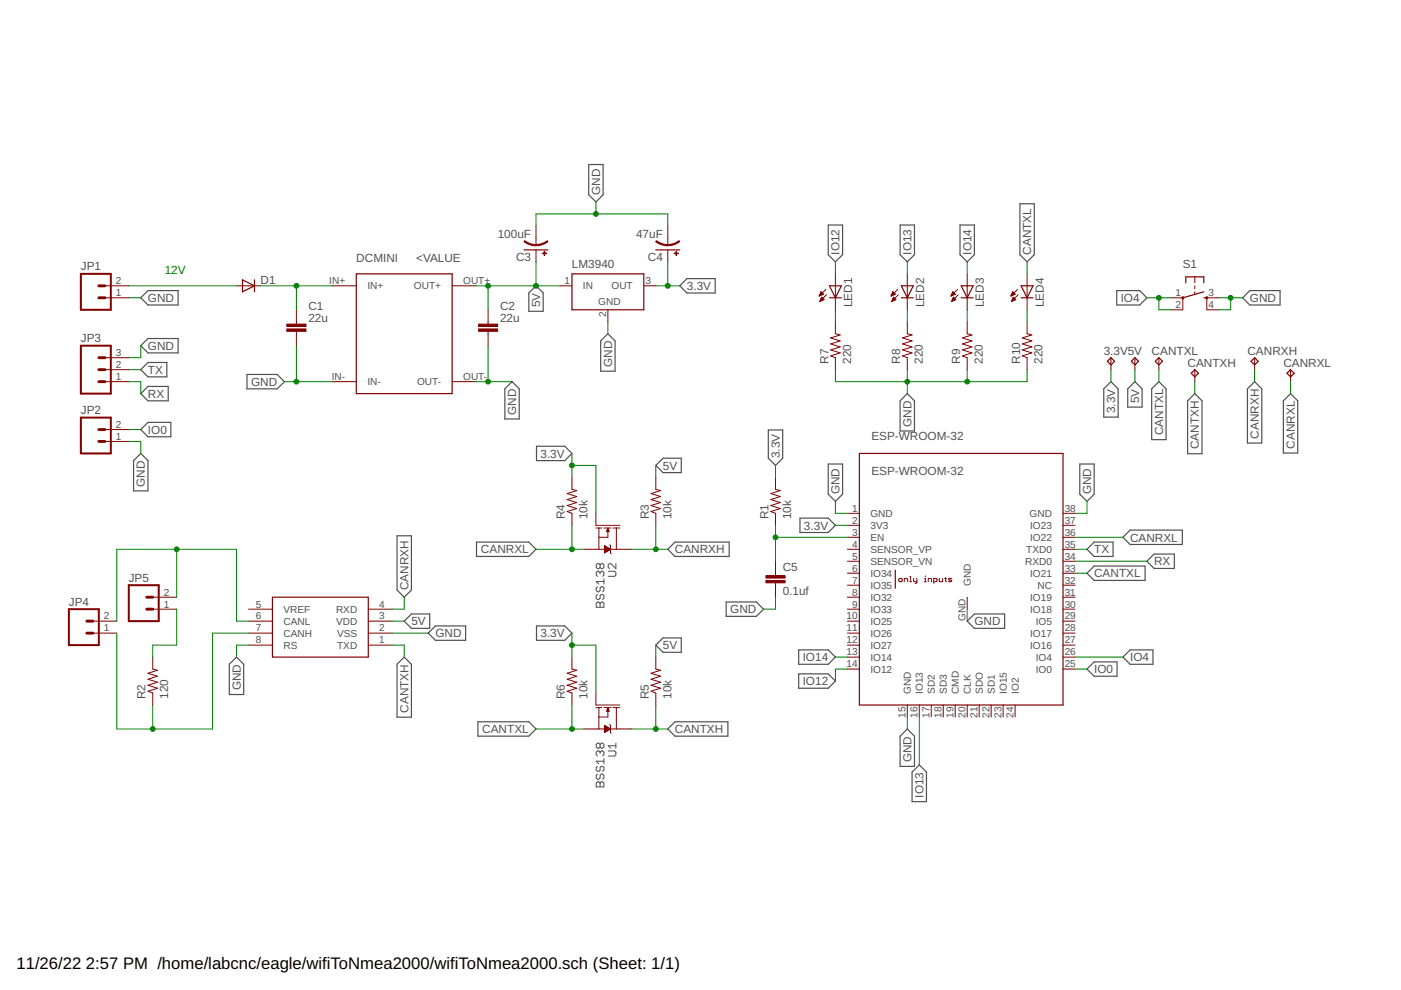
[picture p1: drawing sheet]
<svg xmlns="http://www.w3.org/2000/svg" width="297mm" height="210mm" viewBox="0 0 297 210" stroke-linecap="round" stroke-linejoin="round" font-family="sans-serif">
<g fill="none" stroke="#505050" stroke-width=".21">
<path d="M127.2 119.8l-.2-.3h-.3l-.3 .3v.5l.3 .3h.3l.2-.3M127.2 119.8l.3-.3h.3l.2 .3v.5l-.2 .3h-.3l-.3-.3M127.2 119.8v.5M130.6 119.5v1.1l-1.1-1.1h-.3l-.3 .3v.5l.3 .3M126.4 127.9l.3-.2h.3l.2 .2 .3-.2h.3l.2 .2v.9h-1.6zM126.7 124.4l-.3 .3v.5l.3 .3h.3l.2-.3v-.5l.3-.3h.3l.2 .3v.5l-.2 .3M126.7 126l-.3 .3v.5l.3 .3h.3l.2-.3v-.5l.3-.3h.3l.2 .3v.5l-.2 .3M127.2 121.4l-.2-.3h-.3l-.3 .3v.5l.3 .3M127.2 121.4l.3-.3h.3l.2 .3v.5l-.2 .3M127.2 121.4v.3M127.2 127.9v.9M128 122.7v1.1"/>
<path d="M128 123.3h-1.6l.6 .5M128.9 121.1h1.4l.3 .3v.5l-.3 .3h-1.4M127.2 157.8l-.2-.2h-.3l-.3 .2v.6l.3 .2h.3l.2-.2M127.2 159.5l-.2-.3h-.3l-.3 .3v.5l.3 .3M127.2 157.8l.3-.2h.3l.2 .2v.6l-.2 .2h-.3l-.3-.2M127.2 159.5l.3-.3h.3l.2 .3v.5l-.2 .3M127.2 157.8v.6M127.2 159.5v.2M128.9 159.2h1.4l.3 .3v.5l-.3 .3h-1.4M130.6 157.6v1M130.6 158.1h-1.7l.6 .5M126.4 166l.3-.2h.3l.2 .2 .3-.2h.3l.2 .2v.8h-1.6z"/>
<path d="M126.7 162.5l-.3 .3v.5l.3 .3h.3l.2-.3v-.5l.3-.3h.3l.2 .3v.5l-.2 .3M126.7 164.1l-.3 .3v.5l.3 .3h.3l.2-.3v-.5l.3-.3h.3l.2 .3v.5l-.2 .3M127.2 166v.8M128 160.8v1.1M128 161.4h-1.6l.6 .5"/>
</g>
<g fill="none" stroke="#505050" stroke-width=".25">
<path d="M124.8 34.9h3.1v6.4l-1.6 1.5-1.5-1.5zM145.6 59.1h6v3h-6l-1.5-1.5zM175.6 47.7h3v6.3l-1.5 1.5-1.5-1.5zM190.8 47.7h3.1v6.3l-1.5 1.5-1.6-1.5zM203.5 47.7h3.1v6.3l-1.5 1.5-1.6-1.5zM216.2 43.2h3.1v10.8l-1.5 1.5-1.6-1.5zM29.8 73.3l1.6-1.5h6.4v3h-6.4zM29.8 78.4l1.6-1.5h4v3h-4zM31.4 61.6h6.4v3.1h-6.4l-1.6-1.6zM52.4 79.4h6.4l1.5 1.5-1.5 1.5h-6.4zM113.6 60.6l1.6 1.5v3.9h-3.1v-3.9zM127.4 72.3l1.5-1.5 1.5 1.5v6.4h-3z"/>
<path d="M236.8 61.6h4.8l1.6 1.5-1.6 1.6h-4.8zM265 61.6h6.4v3.1h-6.4l-1.5-1.6zM29.8 96.1l1.6 1.6v6.4h-3.1v-6.4zM29.8 91.1l1.6-1.5h4.8v3h-4.8zM29.8 83.5l1.6-1.6h4.3v3.1h-4.3zM108.6 80.9l1.5 1.5v6.4h-3.1v-6.4zM113.7 94.6h6l1.6 1.5-1.6 1.6h-6zM140.6 97.2h3.8v3h-3.8l-1.6-1.5zM162.9 91.2h3v6l-1.5 1.5-1.5-1.5zM175.6 98.4h3v6.4l-1.5 1.5-1.5-1.5zM192.4 83.5l1.5 1.5v6.4h-3.1v-6.4zM228.9 98.4h3.1v6.4l-1.5 1.5-1.6-1.5z"/>
<path d="M235.5 80.9l1.6 1.5v6h-3.1v-6zM240.6 80.9l1.5 1.5v3.9h-3v-3.9zM245.7 80.9l1.5 1.5v10.8h-3v-10.8zM253.3 83.5l1.5 1.5v11.2h-3v-11.2zM264.5 82.4l1.5-1.5 1.5 1.5v11.5h-3zM272.1 85l1.5-1.5 1.5 1.5v11.1h-3zM84.2 113.6h3v11.5l-1.5 1.5-1.5-1.5zM101 114.9h11.1l1.5 1.6-1.5 1.5h-11.1zM143.1 114.9h11.5v3.1h-11.5l-1.5-1.5zM169.6 109.9h6l1.5 1.5-1.5 1.5h-6zM230.5 116.5l1.5-1.6h4v3.1h-4zM239.6 112.4h11.1v3h-11.1l-1.5-1.5z"/>
<path d="M244.7 117.5h4.3v3h-4.3l-1.5-1.5zM50.1 139.3l1.6 1.5v6.5h-3.1v-6.5zM85.7 139.3l1.5 1.5v11.3h-3v-11.3zM85.7 131.7l1.5-1.5h3.9v3h-3.9zM90.8 134.2l1.5-1.5h6.4v3.1h-6.4zM113.7 132.7h6l1.6 1.5-1.6 1.6h-6zM139 136.8l1.6-1.5h3.8v3h-3.8zM154 127.6h6.4l1.5 1.6-1.5 1.5h-6.4zM169.3 137.8h6.3l1.5 1.5-1.5 1.5h-6.3zM205.1 131.7l1.5-1.5h6.4v3h-6.4zM230.5 121.5l1.5-1.5h10.8v3.1h-10.8zM238.1 139.3l1.5-1.5h4.9v3h-4.9z"/>
<path d="M101.3 153h10.8l1.5 1.6-1.5 1.5h-10.8zM141.6 154.6l1.5-1.6h11.2v3.1h-11.2zM169.3 142.9h6.3l1.5 1.5-1.5 1.5h-6.3zM192.4 154.6l1.5 1.5v6.4h-3.1v-6.4zM230.5 141.9l1.5-1.6h4.8v3.1h-4.8zM193.4 163.7l1.5-1.5 1.5 1.5v6.3h-3z"/>
</g>
<g fill="none" stroke="#800000" stroke-width=".21">
<path d="M113.6 47.9v4.1M113.6 53v2.5M141.6 47.9v4.1M141.6 53v2.5M177.1 58.1v7.6M192.4 58.1v7.6M205.1 58.1v7.6M217.8 58.1v7.6M253.3 58.7v1.3M22.2 60.6h5.1M22.2 63.1h5.1M22.2 78.4h5.1"/>
<path d="M22.2 75.8h5.1M50.1 60.6h5.1M62.8 65.7v3M62.8 70.3v3M70.5 60.6h5M95.9 60.6h5M103.5 65.7v3M103.5 70.3v3M118.7 60.6h2.6M128.9 65.7v2.5M136.5 60.6h2.5M173.7 62.7h.1"/>
<path d="M173.8 62.6h.3M173.8 62.5h.5M173.9 62.4h.7M173.9 63.8h.1M173.9 62.2h.6M173.9 63.7h.4M174 62.1h.3M174 63.6h.6M174 63.4h.6M174 62h.2M174.1 61.9l-.4 .9M174.1 61.9l.5 .5-.9 .4"/>
<path d="M174.1 61.9h.1M174.1 63.3h.4M174.1 63.2h.3M174.2 63.1h.1M174.2 63l.5 .5-.9 .4zM175.1 61.4l-1.4 1.4M175.2 62.5l-1.4 1.4M177.1 68.2v2.6l1 .2-2 .6 2 .7-2 .6 2 .7-2 .6 2 .6-2 .7 1 .3v2.6M189 62.7h.1M189 62.6h.3M189.1 62.5h.5M189.1 62.4h.7"/>
<path d="M189.1 63.8h.2M189.1 63.7h.5M189.2 62.2h.5M189.2 62.1h.4M189.2 63.6h.6M189.3 62h.1M189.3 63.4h.6M189.3 61.9h.1M189.3 63.3h.5M189.3 61.9l-.4 .9M189.3 61.9l.5 .5-.9 .4M189.4 63.2h.2"/>
<path d="M189.4 63.1h.1M189.4 63l.5 .5-.8 .4zM190.3 61.4l-1.4 1.4M190.5 62.5l-1.4 1.4M192.4 68.2v2.6l1 .2-2.1 .6 2.1 .7-2.1 .6 2.1 .7-2.1 .6 2.1 .6-2.1 .7 1.1 .3v2.6M201.7 62.7h.1M201.7 62.6h.3M201.8 62.5h.5M201.8 62.4h.7M201.8 63.8h.2M201.8 62.2h.6M201.8 63.7h.4"/>
<path d="M201.9 62.1h.4M201.9 63.6h.6M202 62h.1M202 63.4h.6M202 61.9h.1M202 63.3h.5M202 61.9l-.4 .9M202 61.9l.5 .5-.9 .4M202.1 63.2h.2M202.1 63.1h.1M202.1 63l.5 .5-.8 .4zM203 61.4l-1.4 1.4"/>
<path d="M203.2 62.5l-1.4 1.4M205.1 68.2v2.6l1 .2-2.1 .6 2.1 .7-2.1 .6 2.1 .7-2.1 .6 2.1 .6-2.1 .7 1.1 .3v2.6M214.4 62.7h.1M214.4 62.6h.3M214.4 62.5h.6M214.5 62.4h.7M214.5 63.8h.2M214.5 62.2h.6M214.5 63.7h.4M214.6 62.1h.4M214.6 63.6h.6M214.7 62h.1"/>
<path d="M214.7 63.4h.6M214.7 61.9h.1M214.7 63.3h.5M214.7 61.9l-.4 .9M214.7 61.9l.5 .5-.9 .4M214.8 63.2h.2M214.8 63.1h.1M214.8 63l.5 .5-.8 .4zM215.7 61.4l-1.4 1.4M215.9 62.5l-1.4 1.4M217.8 68.2v2.6l1 .2-2.1 .6 2.1 .7-2.1 .6 2.1 .7-2.1 .6 2.1 .6-2.1 .7 1.1 .3v2.6M235.5 75.8v2.6"/>
<path d="M240.6 75.8v2.6M245.7 75.8v2.6M248.2 63.1h2.6v2.6h-2.6M253.3 60.6v.6M253.3 61.9v.6M253.3 78.4v2.5M258.4 63.1h-2.5v2.6h2.5M266 75.8v2.6M273.6 78.4v2.5M22.2 80.9h5.1M22.2 93.6h5.1M22.2 91.1h5.1"/>
<path d="M70.5 80.9h5M95.9 80.9h5M121.3 101.2v2.6l1 .2-2.1 .6 2.1 .7-2.1 .6 2.1 .7-2.1 .6 2.1 .6-2.1 .7 1.1 .3v2.6M123.8 116.5h4.4M126.3 108.8v2.6h5.1M126.3 112h1.3M127 112v4.5M128 112h1.6M128.2 115.7l1.2 .8-1.2 .7zM128.2 117.1h.2M128.2 117h.3M128.2 116.9h.6"/>
<path d="M128.2 116.8h.7M128.2 116.6h1M128.2 116.5h1.1M128.2 116.4h1.1M128.2 116.3h.9M128.2 116.2h.7M128.2 116h.5M128.2 115.9h.3M128.2 115.8h.1M128.6 112.6h.5M128.7 112.5h.4M128.7 112.4h.3"/>
<path d="M128.8 112.3h.2M128.8 112.2h.1M128.8 112.1h.1M128.9 112.7v1.2h-1.9M128.9 112l.2 .7h-.5zM129.3 115.5l.1 .2v1.5l.2 .2M129.4 116.5h4.6M130 112h1.4M130.7 112v4.5M139 101.2v2.6l1.1 .2-2.1 .6 2.1 .7-2.1 .6 2.1 .7-2.1 .6 2.1 .6-2.1 .7 1 .3v2.6M164.4 101.2v2.6l1 .2-2 .6 2 .7-2 .6 2 .7-2 .6 2 .6-2 .7 1 .3v2.6M164.4 119v3"/>
<path d="M179.7 108.8h2.5M179.7 111.4h2.5M179.7 113.9h2.5M179.7 116.5h2.5M179.7 119h2.5M225.4 108.8h2.5M225.4 111.4h2.5M225.4 113.9h2.5M225.4 116.5h2.5M225.4 119h2.5M19.7 134.2h5.1M19.7 131.7h5.1"/>
<path d="M32.4 129.2h5.1M32.4 126.6h5.1M32.4 139.3v2.6l1 .2-2 .6 2 .7-2 .6 2 .7-2 .6 2 .6-2 .7 1 .3v2.6M52.7 136.8h5.1M52.7 134.2h5.1M52.7 131.7h5.1M52.7 129.2h5.1M78.1 136.8h5.1M78.1 134.2h5.1M78.1 131.7h5.1M78.1 129.2h5.1M121.3 139.3v2.6l1 .2-2.1 .6 2.1 .7-2.1 .6 2.1 .7-2.1 .6 2.1 .6-2.1 .7 1.1 .3v2.6"/>
<path d="M139 139.3v2.6l1.1 .2-2.1 .6 2.1 .7-2.1 .6 2.1 .7-2.1 .6 2.1 .6-2.1 .7 1 .3v2.6M164.4 123.6v3M179.7 136.8h2.5M179.7 134.2h2.5M179.7 131.7h2.5M179.7 129.2h2.5M179.7 121.5h2.5M179.7 124.1h2.5M179.7 126.6h2.5M179.7 139.3h2.5M190.6 122.8l.1-.2h.4l.2 .2v.4l-.6 .1-.1-.1zM191.7 123.3v-.7h.6l.1 .2v.5"/>
<path d="M192.9 123.3h.4M192.9 122.3h.2v1M193.7 122.6v.6l.2 .1h.5M194.4 122.6v.9l-.4 .2M196 123.3h.4M196 122.6h.2v.7M196.2 122.1v.2M196.8 123.3v-.7h.5l.2 .2v.5M198 123.3h.5l.2-.1v-.4l-.2-.2h-.5v1.1M199.1 122.6v.6l.2 .1h.6v-.7M200.3 122.6h.4M200.5 122.4v.8l.2 .1"/>
<path d="M201.8 122.6h-.5l-.2 .2 .2 .2 .5 .2-.2 .1h-.5M205.1 126.6v2.6M225.4 136.8h2.5M225.4 134.2h2.5M225.4 131.7h2.5M225.4 129.2h2.5M225.4 121.5h2.5M225.4 124.1h2.5M225.4 126.6h2.5M225.4 139.3h2.5M123.8 154.6h4.4M126.3 146.9v2.6h5.1"/>
<path d="M126.3 150h1.3M127 150v4.6M128 150h1.6M128.2 153.8l1.2 .8-1.2 .7zM128.2 155.2h.1M128.2 155.1h.3M128.2 155h.5M128.2 154.9h.7M128.2 154.7h.9M128.2 154.6h1.1M128.2 154.5h1.2M128.2 154.4h1"/>
<path d="M128.2 154.3h.8M128.2 154.2h.6M128.2 154h.4M128.2 153.9h.2M128.6 150.8h.5M128.7 150.6h.4M128.7 150.5h.3M128.8 150.4h.2M128.8 150.3h.2M128.8 150.2h.1M128.9 150.8v1.2h-1.9M128.9 150l.2 .8h-.5z"/>
<path d="M128.9 150.1h.1M129.3 153.6l.1 .2v1.5l.2 .2M129.4 154.6h4.6M130 150h1.4M130.7 150v4.6M179.7 141.9h2.5M192.4 149.5v2.5M194.9 149.5v2.5M197.4 149.5v2.5M200 149.5v2.5M202.5 149.5v2.5M205.1 149.5v2.5"/>
<path d="M207.6 149.5v2.5M210.1 149.5v2.5M212.7 149.5v2.5M215.2 149.5v2.5M225.4 141.9h2.5"/>
</g>
<g fill="none" stroke="#800000" stroke-width=".25">
<path d="M51.4 59.3l2.6 1.3-2.6 1.3zM54 59.3v2.6M75.5 58.1h20.4v25.4h-20.4zM111.1 53h5.1M121.3 58.1h15.2v7.6h-15.2zM139 53h5.1M251.4 60v-1.3h3.8v1.3M175.9 63.1h2.5M175.9 60.6h2.5l-1.3 2.5zM191.1 63.1h2.5M191.1 60.6h2.5l-1.2 2.5zM203.8 63.1h2.5"/>
<path d="M203.8 60.6h2.5l-1.2 2.5zM216.5 63.1h2.5M216.5 60.6h2.5l-1.2 2.5zM235.5 75.8l.8 .8-.8 .8-.7-.8zM240.6 75.8l.8 .8-.8 .8-.7-.8zM245.7 75.8l.8 .8-.8 .8-.8-.8zM253.3 78.4l.8 .7-.8 .8-.7-.8zM255.2 63.1h.7M255.2 61.9l-4.4 1.2M265.2 76.6l.8-.8 .8 .8-.8 .8zM272.9 79.1l.7-.7 .8 .7-.8 .8zM182.2 96.1h43.2v53.4h-43.2z"/>
<path d="M57.8 126.6h20.3v12.7h-20.3zM189.8 120.9v3.8"/>
</g>
<g fill="none" stroke="#800000" stroke-width=".42">
<path d="M17.1 58.1h6.4v7.6h-6.4zM17.1 73.3h6.4v10.2h-6.4zM17.1 88.5h6.4v7.6h-6.4zM14.6 129.2h6.4v7.6h-6.4zM27.3 124.1h6.4v7.6h-6.4z"/>
<circle cx="250.8" cy="63.1" r=".13"/>
<circle cx="255.9" cy="63.1" r=".13"/>
</g>
<path d="M21 60.6h1.2M21 63.1h1.2M21 75.8h1.2M21 78.4h1.2M21 91.1h1.2M21 93.6h1.2M21 80.9h1.2M18.4 131.7h1.3M18.4 134.2h1.3M31.1 126.6h1.3M31.1 129.2h1.3" fill="none" stroke="#800000" stroke-width=".61"/>
<g fill="#800000" stroke="#800000" stroke-width=".21">
<path d="M60.8 69.7h4.1v.6h-4.1z"/>
<path d="M60.8 68.7h4.1v.5h-4.1z"/>
<path d="M101.5 69.7h4v.6h-4z"/>
<path d="M101.5 68.7h4v.5h-4z"/>
<path d="M115 53.7h.9v.1h-.9z"/>
<path d="M115.4 53.3h.1v.9h-.1z"/>
<path d="M142.9 53.7h.9v.1h-.9z"/>
<path d="M143.3 53.3h.1v.9h-.1z"/>
<path d="M162.4 123.1h4.1v.5h-4.1z"/>
<path d="M162.4 122h4.1v.6h-4.1z"/>
</g>
<g fill="#800000" stroke="#800000" stroke-width=".21">
<path d="M111.2 51l1.4 .7 1 .2v.2l-.8-.1-1-.3-.7-.5z" fill-rule="evenodd"/>
<path d="M113.6 51.8l1.1-.1 1.3-.7 .2 .2-.7 .5-1.1 .3-.8 .1z" fill-rule="evenodd"/>
<path d="M139.2 51l1.3 .7 1.1 .2v.2l-.8-.1-1.1-.3-.7-.5z" fill-rule="evenodd"/>
<path d="M141.6 51.8l1-.1 1.4-.7 .1 .2-.7 .5-1 .3-.8 .1z" fill-rule="evenodd"/>
</g>
<g fill="none" stroke="#008000" stroke-width=".21">
<path d="M113.6 47.9v-2.5h28v2.5M113.6 55.5v5.1M126.3 42.8v2.6M141.6 55.5v5.1M177.1 55.5v2.6M192.4 55.5v2.6M205.1 55.5v2.6M217.8 55.5v2.6M27.3 63.1h2.5M27.3 60.6h22.8M27.3 78.4h2.5M29.8 73.3v2.5h-2.5"/>
<path d="M55.2 60.6h15.3M62.8 60.6v5.1M62.8 73.3v7.6M100.9 60.6h17.8M103.5 60.6v5.1M103.5 73.3v7.6M128.9 68.2v2.6M139 60.6h5.1M177.1 78.4v2.5h40.7v-2.5M177.1 65.7v2.5M192.4 65.7v2.5M192.4 78.4v5.1"/>
<path d="M205.1 65.7v2.5M205.1 78.4v2.5M217.8 65.7v2.5M235.5 78.4v2.5M240.6 78.4v2.5M243.2 63.1h5M245.7 63.1v2.6h2.5M245.7 78.4v2.5M258.4 63.1h5.1M260.9 63.1v2.6h-2.5M266 78.4v2.5M27.3 80.9h2.5v2.6"/>
<path d="M27.3 93.6h2.5v2.5M27.3 91.1h2.5M60.3 80.9h10.2M100.9 80.9h7.7M121.3 98.7h5v10.1M121.3 96.1v5.1M139 98.7v2.5M164.4 98.7v2.5M253.3 80.9v2.6M273.6 80.9v2.6M37.5 116.5v10.1M113.6 116.5h10.2"/>
<path d="M121.3 111.4v5.1M134 116.5h7.6M139 111.4v5.1M164.4 111.4v7.6M164.4 113.9h15.3M177.1 106.3v2.5h2.6M177.1 111.4h2.6M227.9 116.5h2.6M227.9 119h15.3M227.9 113.9h10.2M230.5 106.3v2.5h-2.6M24.8 131.7v-15.2h25.3v15.2h2.6"/>
<path d="M24.8 134.2v20.4h20.3v-20.4h7.6M37.5 129.2v7.6h-5.1v2.5M52.7 136.8h-2.6v2.5M83.2 136.8h2.5v2.5M83.2 134.2h7.6M83.2 131.7h2.5M85.7 126.6v2.6h-2.5M121.3 136.8h5v10.1M121.3 134.2v5.1M139 136.8v2.5M164.4 126.6v2.6h-2.5M177.1 139.3h2.6"/>
<path d="M205.1 129.2v2.5M227.9 121.5h2.6M227.9 139.3h10.2M32.4 149.5v5.1M113.6 154.6h10.2M121.3 149.5v5.1M134 154.6h7.6M139 149.5v5.1M179.7 141.9h-2.6v2.5M192.4 152v2.6M194.9 152v10.2M227.9 141.9h2.6"/>
</g>
<g fill="#008000" stroke="#008000" stroke-width=".21">
<circle cx="62.8" cy="80.9" r=".51"/>
<circle cx="103.5" cy="80.9" r=".51"/>
<circle cx="126.3" cy="45.4" r=".51"/>
<circle cx="260.9" cy="63.1" r=".51"/>
<circle cx="192.4" cy="80.9" r=".51"/>
<circle cx="205.1" cy="80.9" r=".51"/>
<circle cx="141.6" cy="60.6" r=".51"/>
<circle cx="121.3" cy="98.7" r=".51"/>
<circle cx="121.3" cy="136.8" r=".51"/>
<circle cx="62.8" cy="60.6" r=".51"/>
<circle cx="164.4" cy="113.9" r=".51"/>
<circle cx="103.5" cy="60.6" r=".51"/>
<circle cx="113.6" cy="60.6" r=".51"/>
<circle cx="32.4" cy="154.6" r=".51"/>
<circle cx="37.5" cy="116.5" r=".51"/>
<circle cx="121.3" cy="116.5" r=".51"/>
<circle cx="139" cy="116.5" r=".51"/>
<circle cx="121.3" cy="154.6" r=".51"/>
<circle cx="139" cy="154.6" r=".51"/>
<circle cx="245.7" cy="63.1" r=".51"/>
</g>
<g font-size="3.5">
<text x="3.5" y="205.4">11/26/22</text>
<text x="18.2" y="205.4">2:57 PM /home/labcnc/eagle/wifiToNmea2000/wifiToNmea2000.sch (Sheet: 1/1)</text>
</g>
<g font-size="2.5" fill="#505050">
<text x="127.2" y="41.3" transform="rotate(-90 127.2 41.3)">GND</text>
<text x="105.5" y="50.6">100uF</text>
<text x="134.9" y="50.6">47uF</text>
<text x="178" y="54" transform="rotate(-90 178 54)">IO12</text>
<text x="193.3" y="54" transform="rotate(-90 193.3 54)">IO13</text>
<text x="206" y="54" transform="rotate(-90 206 54)">IO14</text>
<text x="218.6" y="54" transform="rotate(-90 218.6 54)">CANTXL</text>
<text x="17.1" y="57.3">JP1</text>
<text x="75.5" y="55.5">DCMINI</text>
<text x="88.2" y="55.5">&lt;VALUE</text>
<text x="109.4" y="55.4">C3</text>
<text x="121.3" y="56.8">LM3940</text>
<text x="137.4" y="55.4">C4</text>
<text x="250.8" y="56.8">S1</text>
<text x="31.4" y="64">GND</text>
<text x="55.2" y="60.1">D1</text>
<text x="65.4" y="65.7">C1</text>
<text x="106" y="65.7">C2</text>
<text x="114.5" y="65.2" transform="rotate(-90 114.5 65.2)">5V</text>
<text x="145.6" y="61.5">3.3V</text>
<text x="180.7" y="65.2" transform="rotate(-90 180.7 65.2)">LED1</text>
<text x="195.9" y="65.2" transform="rotate(-90 195.9 65.2)">LED2</text>
<text x="208.6" y="65.2" transform="rotate(-90 208.6 65.2)">LED3</text>
<text x="221.3" y="65.2" transform="rotate(-90 221.3 65.2)">LED4</text>
<text x="237.6" y="64">IO4</text>
<text x="265" y="64">GND</text>
<text x="65.4" y="68.2">22u</text>
<text x="106" y="68.2">22u</text>
<text x="17.1" y="72.5">JP3</text>
<text x="31.4" y="74.2">GND</text>
<text x="129.8" y="77.8" transform="rotate(-90 129.8 77.8)">GND</text>
<text x="175.6" y="77.1" transform="rotate(-90 175.6 77.1)">R7</text>
<text x="180.4" y="77.1" transform="rotate(-90 180.4 77.1)">220</text>
<text x="190.9" y="77.1" transform="rotate(-90 190.9 77.1)">R8</text>
<text x="195.7" y="77.1" transform="rotate(-90 195.7 77.1)">220</text>
<text x="203.6" y="77.1" transform="rotate(-90 203.6 77.1)">R9</text>
<text x="208.4" y="77.1" transform="rotate(-90 208.4 77.1)">220</text>
<text x="216.3" y="77.1" transform="rotate(-90 216.3 77.1)">R10</text>
<text x="221.1" y="77.1" transform="rotate(-90 221.1 77.1)">220</text>
<text x="234" y="75.3">3.3V5V</text>
<text x="244.2" y="75.3">CANTXL</text>
<text x="251.8" y="77.9">CANTXH</text>
<text x="264.5" y="75.3">CANRXH</text>
<text x="272.1" y="77.9">CANRXL</text>
<text x="31.4" y="79.3">TX</text>
<text x="53.2" y="81.8">GND</text>
<text x="17.1" y="87.8">JP2</text>
<text x="31.4" y="84.3">RX</text>
<text x="109.5" y="88" transform="rotate(-90 109.5 88)">GND</text>
<text x="236.4" y="87.6" transform="rotate(-90 236.4 87.6)">3.3V</text>
<text x="241.5" y="85.5" transform="rotate(-90 241.5 85.5)">5V</text>
<text x="31.4" y="92">IO0</text>
<text x="184.7" y="93.4">ESP-WROOM-32</text>
<text x="193.3" y="90.5" transform="rotate(-90 193.3 90.5)">GND</text>
<text x="246.6" y="92.3" transform="rotate(-90 246.6 92.3)">CANTXL</text>
<text x="254.2" y="95.2" transform="rotate(-90 254.2 95.2)">CANTXH</text>
<text x="266.9" y="93" transform="rotate(-90 266.9 93)">CANRXH</text>
<text x="274.5" y="95.1" transform="rotate(-90 274.5 95.1)">CANRXL</text>
<text x="114.6" y="97">3.3V</text>
<text x="140.6" y="99.6">5V</text>
<text x="165.3" y="97.2" transform="rotate(-90 165.3 97.2)">3.3V</text>
<text x="184.7" y="100.7">ESP-WROOM-32</text>
<text x="30.7" y="103.2" transform="rotate(-90 30.7 103.2)">GND</text>
<text x="178" y="104.8" transform="rotate(-90 178 104.8)">GND</text>
<text x="231.3" y="104.8" transform="rotate(-90 231.3 104.8)">GND</text>
<text x="119.8" y="110.1" transform="rotate(-90 119.8 110.1)">R4</text>
<text x="124.6" y="110.1" transform="rotate(-90 124.6 110.1)">10k</text>
<text x="137.5" y="110.1" transform="rotate(-90 137.5 110.1)">R3</text>
<text x="142.3" y="110.1" transform="rotate(-90 142.3 110.1)">10k</text>
<text x="162.9" y="110.1" transform="rotate(-90 162.9 110.1)">R1</text>
<text x="167.7" y="110.1" transform="rotate(-90 167.7 110.1)">10k</text>
<text x="170.5" y="112.3">3.3V</text>
<text x="102" y="117.4">CANRXL</text>
<text x="143.1" y="117.4">CANRXH</text>
<text x="232" y="117.4">TX</text>
<text x="239.6" y="114.8">CANRXL</text>
<text x="244.7" y="119.9">RX</text>
<text x="27.3" y="123.3">JP5</text>
<text x="86.6" y="125.1" transform="rotate(-90 86.6 125.1)">CANRXH</text>
<text x="166" y="121.2">C5</text>
<text x="232" y="122.4">CANTXL</text>
<text x="14.6" y="128.4">JP4</text>
<text x="154.8" y="130.1">GND</text>
<text x="166" y="126.2">0.1uf</text>
<text x="87.2" y="132.6">5V</text>
<text x="92.3" y="135.1">GND</text>
<text x="114.6" y="135.1">3.3V</text>
<text x="140.6" y="137.7">5V</text>
<text x="206.6" y="132.6">GND</text>
<text x="170.2" y="140.2">IO14</text>
<text x="232" y="142.7">IO0</text>
<text x="239.6" y="140.2">IO4</text>
<text x="30.9" y="148.2" transform="rotate(-90 30.9 148.2)">R2</text>
<text x="35.7" y="148.2" transform="rotate(-90 35.7 148.2)">120</text>
<text x="51" y="146.4" transform="rotate(-90 51 146.4)">GND</text>
<text x="119.8" y="148.2" transform="rotate(-90 119.8 148.2)">R6</text>
<text x="124.6" y="148.2" transform="rotate(-90 124.6 148.2)">10k</text>
<text x="137.5" y="148.2" transform="rotate(-90 137.5 148.2)">R5</text>
<text x="142.3" y="148.2" transform="rotate(-90 142.3 148.2)">10k</text>
<text x="170.2" y="145.3">IO12</text>
<text x="86.6" y="151.1" transform="rotate(-90 86.6 151.1)">CANTXH</text>
<text x="102.3" y="155.4">CANTXL</text>
<text x="143.1" y="155.4">CANTXH</text>
<text x="193.3" y="161.6" transform="rotate(-90 193.3 161.6)">GND</text>
<text x="195.8" y="169.1" transform="rotate(-90 195.8 169.1)">IO13</text>
</g>
<text font-size="2.5" fill="#008000" x="34.9" y="58.1">12V</text>
<g font-size="2.1" fill="#505050">
<text x="24.6" y="62.8">1</text>
<text x="24.6" y="60.2">2</text>
<text x="69.8" y="60.2">IN+</text>
<text x="77.9" y="61.4">IN+</text>
<text x="87.8" y="61.4">OUT+</text>
<text x="98.2" y="60.2">OUT+</text>
<text x="119.7" y="60.2">1</text>
<text x="123.6" y="61.4">IN</text>
<text x="126.8" y="64.7">GND</text>
<text x="129.7" y="61.4">OUT</text>
<text x="136.9" y="60.2">3</text>
<text x="249.2" y="62.8">1</text>
<text x="249.2" y="65.3">2</text>
<text x="256.2" y="62.8">3</text>
<text x="256.2" y="65.3">4</text>
<text x="128.5" y="67.2" transform="rotate(-90 128.5 67.2)">2</text>
<text x="24.6" y="75.5">3</text>
<text x="24.6" y="80.6">1</text>
<text x="24.6" y="78">2</text>
<text x="70.4" y="80.6">IN-</text>
<text x="77.9" y="81.7">IN-</text>
<text x="88.4" y="81.7">OUT-</text>
<text x="98.2" y="80.6">OUT-</text>
<text x="24.6" y="93.3">1</text>
<text x="24.6" y="90.7">2</text>
<text x="180.7" y="108.5">1</text>
<text x="180.7" y="111">2</text>
<text x="180.7" y="113.6">3</text>
<text x="184.5" y="109.6">GND</text>
<text x="184.5" y="112.1">3V3</text>
<text x="218.3" y="109.6">GND</text>
<text x="218.4" y="112.1">IO23</text>
<text x="225.7" y="108.5">38</text>
<text x="225.7" y="111">37</text>
<text x="225.7" y="113.6">36</text>
<text x="180.7" y="116.1">4</text>
<text x="180.7" y="118.6">5</text>
<text x="184.5" y="114.7">EN</text>
<text x="184.5" y="117.2">SENSOR_VP</text>
<text x="184.5" y="119.8">SENSOR_VN</text>
<text x="217.3" y="119.8">RXD0</text>
<text x="217.6" y="117.2">TXD0</text>
<text x="218.4" y="114.7">IO22</text>
<text x="225.7" y="116.1">35</text>
<text x="225.7" y="118.6">34</text>
<text x="180.7" y="121.2">6</text>
<text x="180.7" y="123.7">7</text>
<text x="184.5" y="122.3">IO34</text>
<text x="184.5" y="124.8">IO35</text>
<text x="205.8" y="124.3" transform="rotate(-90 205.8 124.3)">GND</text>
<text x="218.4" y="122.3">IO21</text>
<text x="220" y="124.8">NC</text>
<text x="225.7" y="121.2">33</text>
<text x="225.7" y="123.7">32</text>
<text x="22" y="131.3">2</text>
<text x="34.7" y="128.8">1</text>
<text x="34.7" y="126.3">2</text>
<text x="54.2" y="128.8">5</text>
<text x="54.2" y="131.3">6</text>
<text x="60.1" y="129.9">VREF</text>
<text x="71.2" y="129.9">RXD</text>
<text x="80.4" y="131.3">3</text>
<text x="80.4" y="128.8">4</text>
<text x="179.5" y="131.3">10</text>
<text x="180.7" y="126.3">8</text>
<text x="180.7" y="128.8">9</text>
<text x="184.5" y="127.4">IO32</text>
<text x="184.5" y="129.9">IO33</text>
<text x="204.7" y="131.7" transform="rotate(-90 204.7 131.7)">GND</text>
<text x="218.4" y="127.4">IO19</text>
<text x="218.4" y="129.9">IO18</text>
<text x="225.7" y="126.3">31</text>
<text x="225.7" y="128.8">30</text>
<text x="225.7" y="131.3">29</text>
<text x="22" y="133.9">1</text>
<text x="54.2" y="133.9">7</text>
<text x="54.2" y="136.4">8</text>
<text x="60.1" y="132.5">CANL</text>
<text x="60.1" y="135">CANH</text>
<text x="60.1" y="137.5">RS</text>
<text x="71.2" y="132.5">VDD</text>
<text x="71.5" y="137.5">TXD</text>
<text x="71.5" y="135">VSS</text>
<text x="80.4" y="136.4">1</text>
<text x="80.4" y="133.9">2</text>
<text x="179.5" y="133.9">11</text>
<text x="179.5" y="136.4">12</text>
<text x="184.5" y="132.5">IO25</text>
<text x="184.5" y="135">IO26</text>
<text x="184.5" y="137.5">IO27</text>
<text x="218.4" y="135">IO17</text>
<text x="218.4" y="137.5">IO16</text>
<text x="219.6" y="132.5">IO5</text>
<text x="225.7" y="133.9">28</text>
<text x="225.7" y="136.4">27</text>
<text x="179.5" y="139">13</text>
<text x="179.5" y="141.5">14</text>
<text x="184.5" y="140.1">IO14</text>
<text x="184.5" y="142.6">IO12</text>
<text x="219.6" y="140.1">IO4</text>
<text x="219.6" y="142.6">IO0</text>
<text x="225.7" y="139">26</text>
<text x="225.7" y="141.5">25</text>
<text x="193.1" y="147.1" transform="rotate(-90 193.1 147.1)">GND</text>
<text x="195.7" y="147.1" transform="rotate(-90 195.7 147.1)">IO13</text>
<text x="198.2" y="147.1" transform="rotate(-90 198.2 147.1)">SD2</text>
<text x="200.7" y="147.1" transform="rotate(-90 200.7 147.1)">SD3</text>
<text x="203.3" y="147.1" transform="rotate(-90 203.3 147.1)">CMD</text>
<text x="205.8" y="147.1" transform="rotate(-90 205.8 147.1)">CLK</text>
<text x="208.4" y="147.1" transform="rotate(-90 208.4 147.1)">SDO</text>
<text x="210.9" y="147.1" transform="rotate(-90 210.9 147.1)">SD1</text>
<text x="213.4" y="147.1" transform="rotate(-90 213.4 147.1)">IO15</text>
<text x="216" y="147.1" transform="rotate(-90 216 147.1)">IO2</text>
<text x="192" y="152.2" transform="rotate(-90 192 152.2)">15</text>
<text x="194.5" y="152.2" transform="rotate(-90 194.5 152.2)">16</text>
<text x="197.1" y="152.2" transform="rotate(-90 197.1 152.2)">17</text>
<text x="199.6" y="152.2" transform="rotate(-90 199.6 152.2)">18</text>
<text x="202.2" y="152.2" transform="rotate(-90 202.2 152.2)">19</text>
<text x="204.7" y="152.2" transform="rotate(-90 204.7 152.2)">20</text>
<text x="207.2" y="152.2" transform="rotate(-90 207.2 152.2)">21</text>
<text x="209.8" y="152.2" transform="rotate(-90 209.8 152.2)">22</text>
<text x="212.3" y="152.2" transform="rotate(-90 212.3 152.2)">23</text>
<text x="214.9" y="152.2" transform="rotate(-90 214.9 152.2)">24</text>
</g>
</svg>
